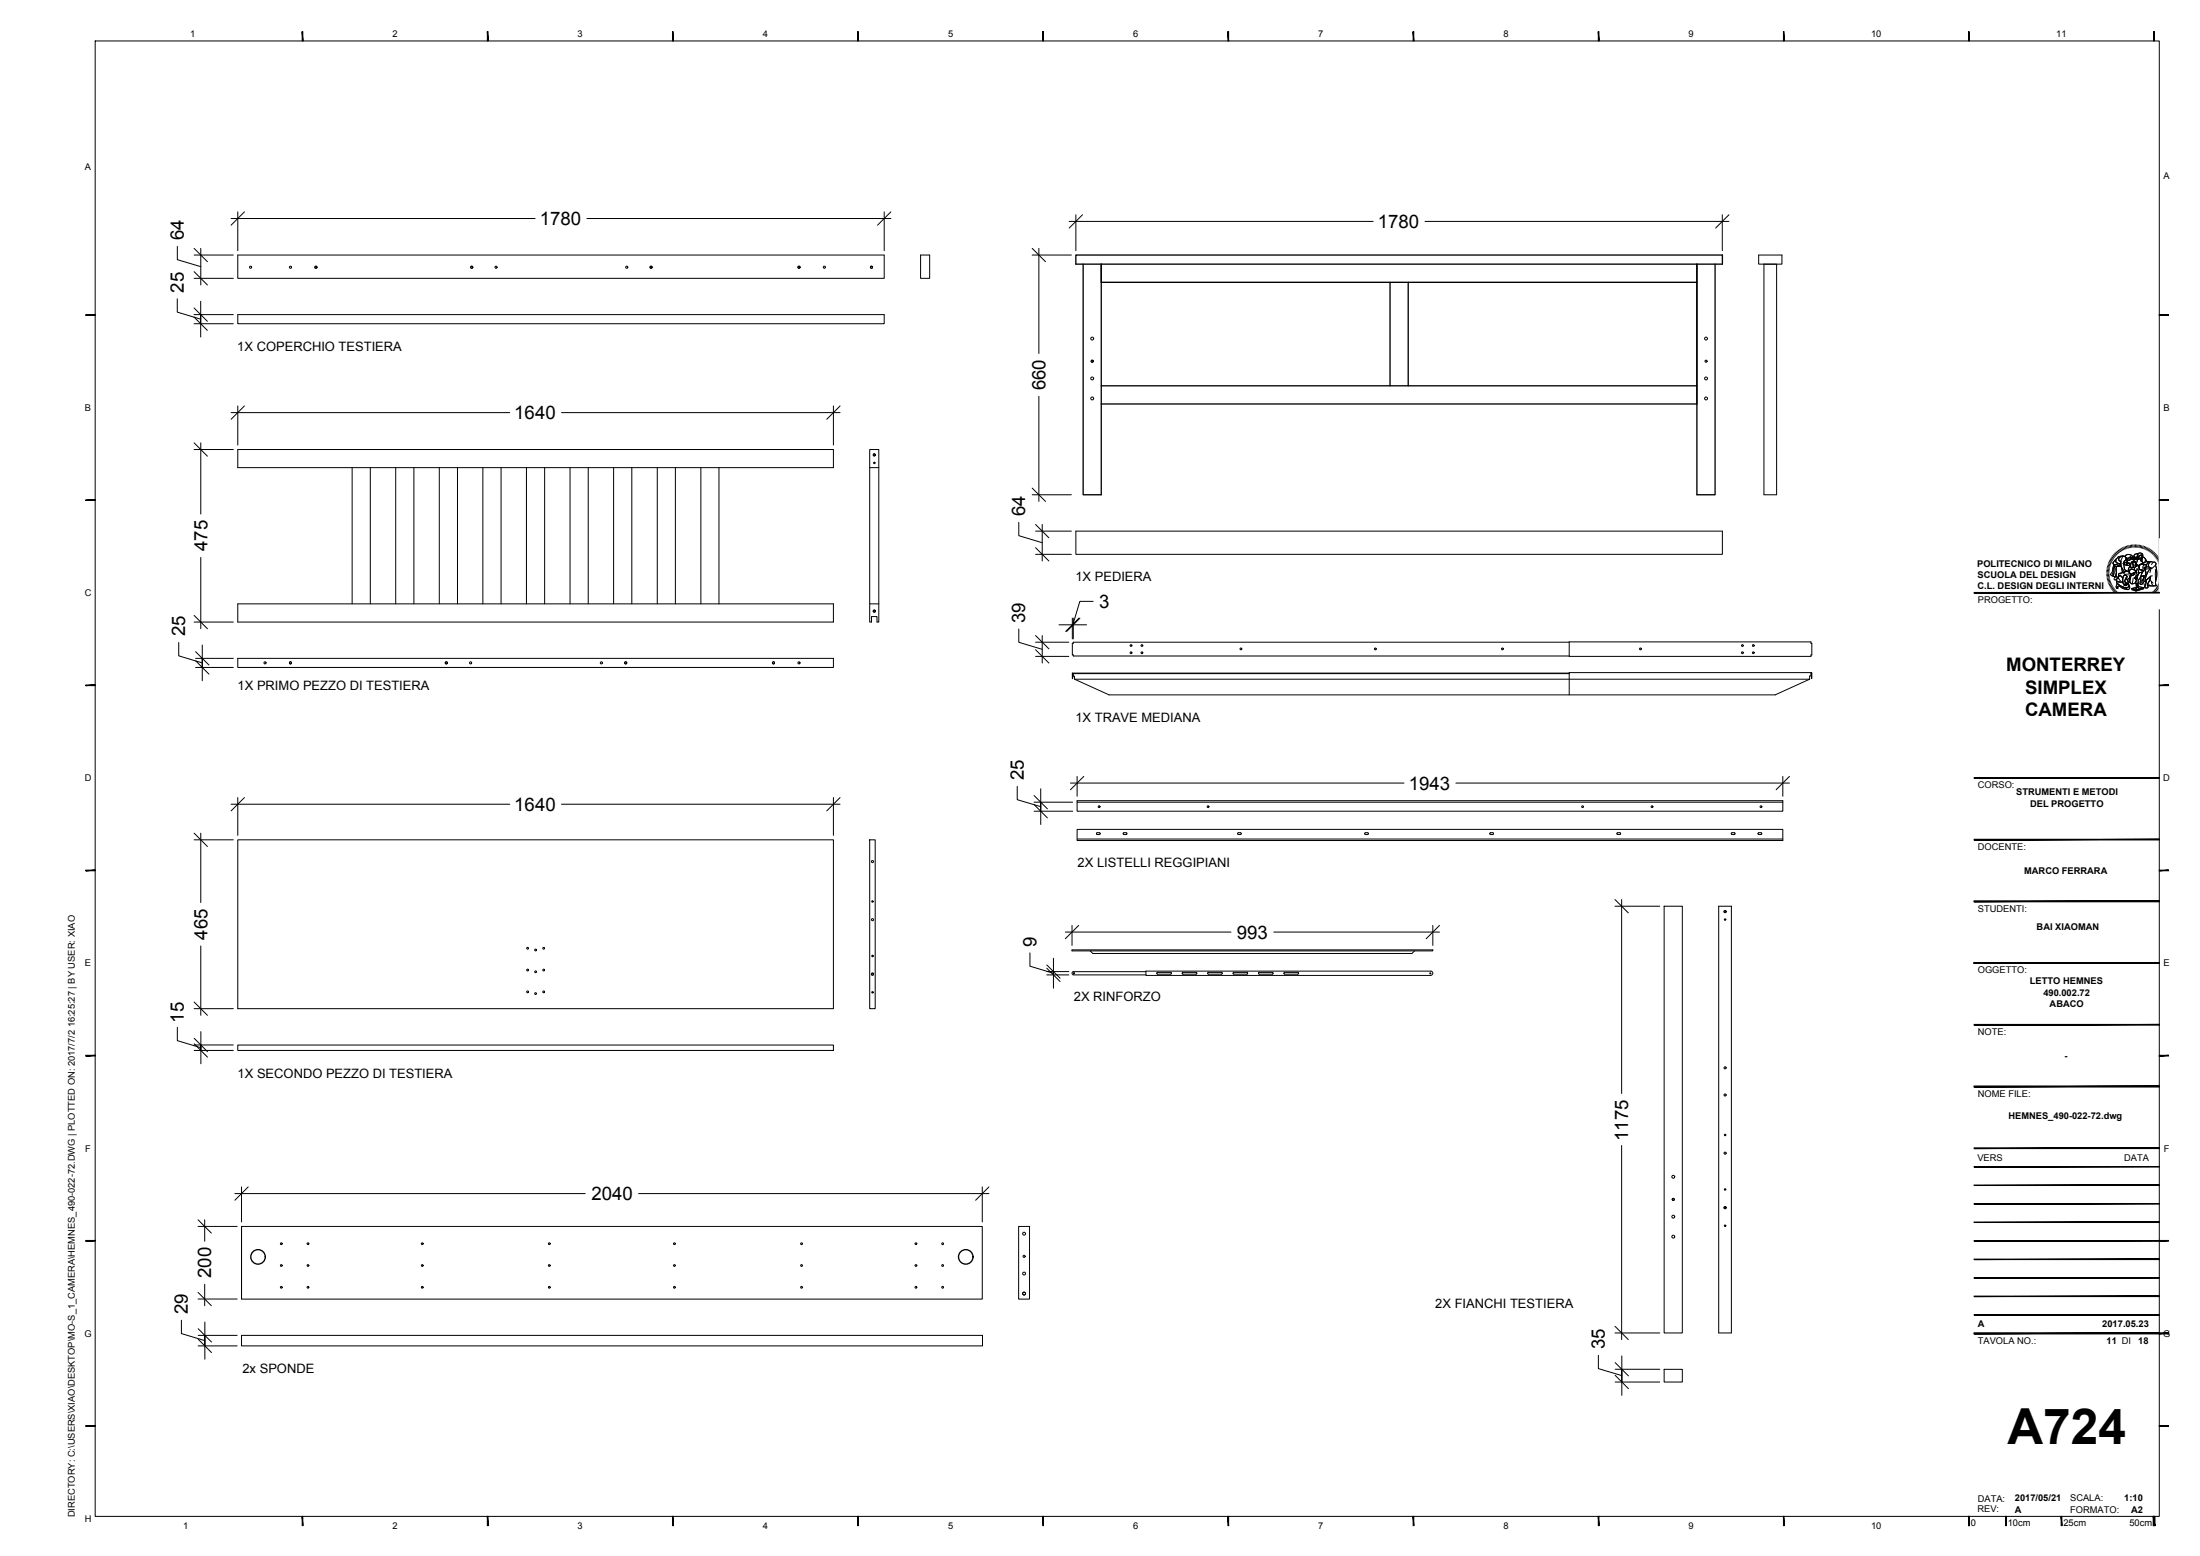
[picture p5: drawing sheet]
<svg xmlns="http://www.w3.org/2000/svg" width="594mm" height="420mm" viewBox="0 0 594 420" stroke-linecap="round" stroke-linejoin="round" font-family="sans-serif">
<!-- layer: A-ELEV-MBE -->
<g fill="none" stroke="#000" stroke-width=".27">
<path d="M64.2 68.9h174.6v6.3h-174.6zM248.6 68.9h2.4v6.3h-2.4zM474.9 68.9h6.3v2.4h-6.3zM476.3 71.3h3.4v62.3h-3.4zM64.2 85h174.6v2.4h-174.6zM64.2 121.4h160.9v4.9h-160.9zM95.1 126.3v36.8M100 126.3v36.8M106.9 126.3v36.8M111.8 126.3v36.8M118.6 126.3v36.8M123.5 126.3v36.8"/>
<path d="M130.4 126.3v36.8M135.3 126.3v36.8M142.2 126.3v36.8M147.1 126.3v36.8M153.9 126.3v36.8M158.8 126.3v36.8M165.7 126.3v36.8M170.6 126.3v36.8M177.5 126.3v36.8M182.4 126.3v36.8M189.3 126.3v36.8M194.1 126.3v36.8"/>
<path d="M234.9 121.4h2.4v46.6h-.5v-1.5h-1.5v1.5h-.4zM234.9 126.3h2.4M290.5 143.4h174.6v6.3h-174.6zM64.2 177.8h160.9v2.4h-160.9zM64.2 163.1h160.9v4.9h-160.9zM234.9 163.1h2.4M423.7 173.4h-133.9v.3h-.2v3.2h.2v.2h133.9M423.7 173.3h65.3v.4h.3v3.2h-.3v.3h-65.3zM289.8 181.9v.7h.4v.8h198.5M290.2 183.4l9.3 4.2h179.8l9.4-4.2M423.7 181.8h-134.1v1.5l.1-1.4h134M489.2 181.6l.1 1.7v-1.7h-65.6v6"/>
<path d="M489.2 181.8h-.2v.7h-.3v.9M290.9 216.2h190.5v.4h-190.5zM290.9 216.6v2.4h190.5v-2.4M64.2 226.8h160.9v45.6h-160.9zM234.9 226.8h1.4v45.6h-1.4zM290.9 224h190.5v3h-190.5zM290.9 226.6h190.5M296.9 224.8h-.6l-.2 .3 .2 .2 .6 .1M296.9 224.8l.2 .2M297.1 225.1h.1M297.1 225.1l-.2 .2M304.1 224.8h-.6l-.2 .3 .2 .2 .6 .1"/>
<path d="M304.1 224.8l.2 .2M304.3 225.1h.1M304.3 225.1l-.2 .2M334.2 225.1h.1M334.2 225.1l.2 .2M334.4 224.8h.6l.2 .2-.2 .3-.6 .1M334.4 224.8l-.2 .2M369.3 224.8h-.6l-.2 .3 .2 .2 .6 .1M369.3 224.8l.2 .2M369.5 225.1h.1M369.5 225.1l-.2 .2M402.4 224.9l.7-.1 .2 .3-.2 .3-.6-.1z"/>
<path d="M436.6 225.1h.1M436.6 225.1l.2 .2 .6 .1M437.4 224.8h-.6l-.2 .2M437.4 224.8l.2 .2M437.6 225.1h.1M437.6 225.1l-.2 .2M467.6 224.9l.7-.1 .2 .3-.2 .3-.6-.1zM474.8 224.9l.7-.1 .2 .3-.2 .3-.6-.1zM289.5 256.5h97.4v.3h-97.4zM294.4 256.8l.7 .7h86.2l.7-.7M449.4 244.7h4.9v115.2h-4.9zM464.1 244.7h3.4v115.2h-3.4z"/>
<path d="M289.8 262.4h19.6M289.8 262.3l-.3 .5 .3 .4h19.6M316.1 262.6l-3.5-.1-.2 .3 .2 .3h3.5M316.1 262.5l.2 .2M316.3 262.8v.1M316.3 262.9l-.2 .2M319.3 262.6l3.7-.1 .2 .4-.2 .2h-3.6zM326.1 262.8v.1M326.1 262.7l.2-.1 3.5-.1 .2 .4-.2 .2h-3.5l-.2-.2M336.9 262.8v.1M336.9 262.7l-.2-.2-3.5 .1-.2 .3 .2 .2h3.5l.2-.2M339.9 262.6l3.7-.1 .2 .4-.2 .2h-3.6z"/>
<path d="M346.8 262.6l3.7-.1 .2 .4-.3 .2h-3.5l-.2-.2zM386.4 263.4a.57 .57 0 0 0 .5-.6 .57 .57 0 0 0-.5-.6h-77v1.2h77M64.2 282.2h160.9v1.4h-160.9zM65.2 331.2h200v19.6h-200zM65.2 331.2v19.6M275.1 331.2h2.9v19.6h-2.9zM65.2 360.6h200.1v2.8h-200.1zM449.4 369.8h4.9v3.4h-4.9z"/>
<circle cx="67.7" cy="72.2" r=".29"/>
<circle cx="78.4" cy="72.2" r=".29"/>
<circle cx="85.3" cy="72.2" r=".29"/>
<circle cx="127.4" cy="72.2" r=".29"/>
<circle cx="133.9" cy="72.2" r=".29"/>
<circle cx="169.2" cy="72.2" r=".29"/>
<circle cx="175.8" cy="72.2" r=".29"/>
<circle cx="215.7" cy="72.2" r=".29"/>
<circle cx="222.6" cy="72.2" r=".29"/>
<circle cx="235.3" cy="72.2" r=".29"/>
<circle cx="294.9" cy="91.4" r=".39"/>
<circle cx="294.9" cy="97.5" r=".29"/>
<circle cx="460.7" cy="91.4" r=".39"/>
<circle cx="460.7" cy="97.5" r=".29"/>
<circle cx="294.9" cy="107.6" r=".39"/>
<circle cx="294.9" cy="102.2" r=".39"/>
<circle cx="460.7" cy="102.2" r=".39"/>
<circle cx="460.7" cy="107.6" r=".39"/>
<circle cx="236.1" cy="122.8" r=".29"/>
<circle cx="236.1" cy="125" r=".2"/>
<circle cx="71.6" cy="179" r=".29"/>
<circle cx="78.4" cy="179" r=".29"/>
<circle cx="120.5" cy="179" r=".29"/>
<circle cx="127.1" cy="179" r=".29"/>
<circle cx="162.4" cy="179" r=".29"/>
<circle cx="168.9" cy="179" r=".29"/>
<circle cx="208.9" cy="179" r=".29"/>
<circle cx="215.7" cy="179" r=".29"/>
<circle cx="236.1" cy="165" r=".29"/>
<circle cx="305.4" cy="174.3" r=".24"/>
<circle cx="305.4" cy="176.3" r=".24"/>
<circle cx="308.4" cy="176.3" r=".24"/>
<circle cx="308.4" cy="174.3" r=".24"/>
<circle cx="335.1" cy="175.2" r=".24"/>
<circle cx="371.4" cy="175.2" r=".24"/>
<circle cx="405.7" cy="175.2" r=".24"/>
<circle cx="443" cy="175.2" r=".24"/>
<circle cx="470.5" cy="176.3" r=".24"/>
<circle cx="470.5" cy="174.3" r=".24"/>
<circle cx="473.5" cy="174.3" r=".24"/>
<circle cx="473.5" cy="176.3" r=".24"/>
<circle cx="296.8" cy="217.8" r=".24"/>
<circle cx="326.2" cy="217.8" r=".24"/>
<circle cx="427.4" cy="217.8" r=".24"/>
<circle cx="446.1" cy="217.8" r=".24"/>
<circle cx="475.5" cy="217.8" r=".24"/>
<circle cx="235.6" cy="232.6" r=".29"/>
<circle cx="142.5" cy="256.1" r=".24"/>
<circle cx="144.6" cy="256.5" r=".24"/>
<circle cx="146.8" cy="256.1" r=".24"/>
<circle cx="235.6" cy="248.3" r=".29"/>
<circle cx="235.6" cy="258.1" r=".2"/>
<circle cx="235.6" cy="243.4" r=".2"/>
<circle cx="465.8" cy="246.2" r=".29"/>
<circle cx="465.8" cy="248.3" r=".2"/>
<circle cx="142.5" cy="267.8" r=".24"/>
<circle cx="142.5" cy="261.9" r=".24"/>
<circle cx="144.6" cy="268.3" r=".24"/>
<circle cx="144.6" cy="262.4" r=".24"/>
<circle cx="146.8" cy="267.8" r=".24"/>
<circle cx="146.8" cy="261.9" r=".24"/>
<circle cx="235.6" cy="263" r=".29"/>
<circle cx="235.6" cy="268" r=".2"/>
<circle cx="290" cy="262.8" r=".14"/>
<circle cx="386.2" cy="262.8" r=".14"/>
<circle cx="465.8" cy="288.3" r=".29"/>
<circle cx="465.8" cy="295.7" r=".29"/>
<circle cx="451.8" cy="317.8" r=".39"/>
<circle cx="465.8" cy="311.4" r=".29"/>
<circle cx="465.8" cy="306.5" r=".2"/>
<circle cx="76" cy="335.8" r=".24"/>
<circle cx="83.2" cy="335.8" r=".24"/>
<circle cx="114" cy="335.8" r=".24"/>
<circle cx="148.3" cy="335.8" r=".24"/>
<circle cx="182.1" cy="335.8" r=".24"/>
<circle cx="216.4" cy="335.8" r=".24"/>
<circle cx="247.3" cy="335.8" r=".24"/>
<circle cx="254.5" cy="335.8" r=".24"/>
<circle cx="276.5" cy="333.1" r=".39"/>
<circle cx="276.5" cy="339.2" r=".29"/>
<circle cx="451.8" cy="333.9" r=".39"/>
<circle cx="451.8" cy="328.5" r=".39"/>
<circle cx="451.8" cy="323.9" r=".29"/>
<circle cx="465.8" cy="326.1" r=".29"/>
<circle cx="465.8" cy="321.2" r=".2"/>
<circle cx="465.8" cy="331" r=".2"/>
<circle cx="76" cy="347.6" r=".24"/>
<circle cx="76" cy="341.7" r=".24"/>
<circle cx="83.2" cy="347.6" r=".24"/>
<circle cx="83.2" cy="341.7" r=".24"/>
<circle cx="114" cy="341.7" r=".24"/>
<circle cx="114" cy="347.6" r=".24"/>
<circle cx="148.3" cy="341.7" r=".24"/>
<circle cx="148.3" cy="347.6" r=".24"/>
<circle cx="182.1" cy="341.7" r=".24"/>
<circle cx="182.1" cy="347.6" r=".24"/>
<circle cx="216.4" cy="341.7" r=".24"/>
<circle cx="216.4" cy="347.6" r=".24"/>
<circle cx="247.3" cy="341.7" r=".24"/>
<circle cx="247.3" cy="347.6" r=".24"/>
<circle cx="254.5" cy="341.7" r=".24"/>
<circle cx="254.5" cy="347.6" r=".24"/>
<circle cx="276.5" cy="349.3" r=".39"/>
<circle cx="276.5" cy="343.9" r=".39"/>
</g>
<!-- layer: A-SECT-MCUT -->
<path d="M290.5 68.9h174.6v2.4h-174.6zM292.5 71.3v62.3h4.9v-62.3M297.4 76.2h160.8M375.4 76.2v28M380.3 76.2v28M458.2 71.3v62.3h4.9v-62.3M297.4 109.1h160.8M297.4 104.2h160.8" fill="none" stroke="#000" stroke-width=".36"/>
<!-- layer: A-DETL-MCUT -->
<g fill="none" stroke="#000" stroke-width=".36">
<circle cx="69.7" cy="339.4" r="1.96"/>
<circle cx="260.8" cy="339.4" r="1.96"/>
</g>
<!-- layer: G-ANNO-TTLB -->
<g fill="#000" stroke="#000" stroke-width=".27">
<path d="M81.6 8.6l.2 2.5v-2.5zM81.6 8.6l.2 2.5h-.2z"/>
<path d="M131.6 8.6l.2 2.5v-2.5zM131.6 8.6l.2 2.5h-.2z"/>
<path d="M181.6 8.6l.2 2.5v-2.5zM181.6 8.6l.2 2.5h-.2z"/>
<path d="M231.6 8.6l.2 2.5v-2.5zM231.6 8.6l.2 2.5h-.2z"/>
<path d="M281.6 8.6l.2 2.5v-2.5zM281.6 8.6l.2 2.5h-.2z"/>
<path d="M331.6 8.6l.2 2.5v-2.5zM331.6 8.6l.2 2.5h-.2z"/>
<path d="M381.6 8.6l.2 2.5v-2.5zM381.6 8.6l.2 2.5h-.2z"/>
<path d="M431.6 8.6l.2 2.5v-2.5zM431.6 8.6l.2 2.5h-.2z"/>
<path d="M481.6 8.6l.2 2.5v-2.5zM481.6 8.6l.2 2.5h-.2z"/>
<path d="M531.6 8.6l.2 2.5v-2.5zM531.6 8.6l.2 2.5h-.2z"/>
<path d="M581.6 8.6l.2 2.5v-2.5zM581.6 8.6l.2 2.5h-.2z"/>
<path d="M23.2 85.1h2.5v-.1zM23.2 85h2.5l-2.5 .1z"/>
<path d="M583.1 85.1h2.5v-.1zM583.1 85h2.5l-2.5 .1z"/>
<path d="M23.2 135.1h2.5v-.1zM23.2 135h2.5l-2.5 .1z"/>
<path d="M583.1 135.1h2.5v-.1zM583.1 135h2.5l-2.5 .1z"/>
<path d="M533.1 160.1h50v-.1zM533.1 160h50l-50 .1z"/>
<path d="M23.2 185.1h2.5v-.1zM23.2 185h2.5l-2.5 .1z"/>
<path d="M583.1 185.1h2.5v-.1zM583.1 185h2.5l-2.5 .1z"/>
<path d="M533.1 210.1h50v-.1zM533.1 210h50l-50 .1z"/>
<path d="M23.2 235.1h2.5v-.1zM23.2 235h2.5l-2.5 .1z"/>
<path d="M533.1 226.8h50v-.2zM533.1 226.6h50l-50 .2z"/>
<path d="M583.1 235.1h2.5v-.1zM583.1 235h2.5l-2.5 .1z"/>
<path d="M533.1 243.3v.2l50-.2zM533.1 243.5l50-.2v.2z"/>
<path d="M533.1 260v.2l50-.2zM533.1 260.2l50-.2v.2z"/>
<path d="M533.1 260v.2l50-.2zM533.1 260.2l50-.2v.2z"/>
<path d="M533.1 260v.2l50-.2zM533.1 260.2l50-.2v.2z"/>
<path d="M533.1 260v.2l50-.2zM533.1 260.2l50-.2v.2z"/>
<path d="M533.1 243.5h50v-.2zM533.1 243.3h50l-50 .2z"/>
<path d="M533.1 276.6v.2l50-.2zM533.1 276.8l50-.2v.2z"/>
<path d="M23.2 285.2h2.5v-.2zM23.2 285h2.5l-2.5 .2z"/>
<path d="M533.1 293.3v.2l50-.2zM533.1 293.5l50-.2v.2z"/>
<path d="M533.1 293.3v.2l50-.2zM533.1 293.5l50-.2v.2z"/>
<path d="M583.1 285.2h2.5v-.2zM583.1 285h2.5l-2.5 .2z"/>
<path d="M533.1 320h50zM533.1 320.1l50-.1z"/>
<path d="M533.1 315h50zM533.1 315.1l50-.1z"/>
<path d="M533.1 310v.1l50-.1zM533.1 310.1l50-.1v.1z"/>
<path d="M23.2 335.1h2.5v-.1zM23.2 335h2.5l-2.5 .1z"/>
<path d="M533.1 340h50zM533.1 340.1l50-.1z"/>
<path d="M533.1 335h50zM533.1 335.1l50-.1z"/>
<path d="M533.1 330h50zM533.1 330.1l50-.1z"/>
<path d="M533.1 325h50zM533.1 325.1l50-.1z"/>
<path d="M583.1 335.1h2.5v-.1zM583.1 335h2.5l-2.5 .1z"/>
<path d="M533.1 360v.1l50-.1zM533.1 360.1l50-.1v.1z"/>
<path d="M533.1 360v.1l50-.1zM533.1 360.1l50-.1v.1z"/>
<path d="M533.1 355h50zM533.1 355.1l50-.1z"/>
<path d="M533.1 350h50zM533.1 350.1l50-.1z"/>
<path d="M533.1 345h50zM533.1 345.1l50-.1z"/>
<path d="M583.1 360.1h2.5v-.1zM583.1 360h2.5l-2.5 .1z"/>
<path d="M583.1 360.1h2.5v-.1zM583.1 360h2.5l-2.5 .1z"/>
<path d="M23.2 385.1h2.5v-.1zM23.2 385h2.5l-2.5 .1z"/>
<path d="M583.1 385.1h2.5v-.1zM583.1 385h2.5l-2.5 .1z"/>
<path d="M81.6 409.5l.2 2.5v-2.5zM81.6 409.5l.2 2.5h-.2z"/>
<path d="M131.6 409.5l.2 2.5v-2.5zM131.6 409.5l.2 2.5h-.2z"/>
<path d="M181.6 409.5l.2 2.5v-2.5zM181.6 409.5l.2 2.5h-.2z"/>
<path d="M231.6 409.5l.2 2.5v-2.5zM231.6 409.5l.2 2.5h-.2z"/>
<path d="M281.6 409.5l.2 2.5v-2.5zM281.6 409.5l.2 2.5h-.2z"/>
<path d="M331.6 409.5l.2 2.5v-2.5zM331.6 409.5l.2 2.5h-.2z"/>
<path d="M381.6 409.5l.2 2.5v-2.5zM381.6 409.5l.2 2.5h-.2z"/>
<path d="M431.6 409.5l.2 2.5v-2.5zM431.6 409.5l.2 2.5h-.2z"/>
<path d="M481.6 409.5l.2 2.5v-2.5zM481.6 409.5l.2 2.5h-.2z"/>
<path d="M531.6 409.5v2.5h.2zM531.6 409.5h.2v2.5z"/>
<path d="M531.6 409.5l.2 2.5v-2.5zM531.6 409.5l.2 2.5h-.2z"/>
<path d="M541.6 409.5l.2 2.5v-2.5zM541.6 409.5l.2 2.5h-.2z"/>
<path d="M556.6 409.5l.2 2.5v-2.5zM556.6 409.5l.2 2.5h-.2z"/>
<path d="M581.6 409.5l.2 2.5v-2.5zM581.6 409.5l.2 2.5h-.2z"/>
<path d="M581.4 409.5l.5 2.5v-2.5zM581.4 409.5l.5 2.5h-.5z"/>
</g>
<path d="M25.7 11.1h557.4v398.4h-557.4z" fill="none" stroke="#000" stroke-width=".27"/>
<!-- layer: A-ANNO-DIMS -->
<g fill="none" stroke="#000" stroke-width=".27">
<path d="M62.4 59h82.1M64.2 57.2v10.5M158.5 59h82.1M238.8 57.2v10.5M288.7 59.8h82.1M290.5 58v9.7M384.8 59.8h82.1M465.1 58v9.7M47.9 66.5v3.6l6.3 1.9M52.4 68.9h10.6M52.4 75.2h10.6M54.2 67.1v9.9"/>
<path d="M278.7 68.9h10.6M280.5 67.1v28.4M47.9 80.7v3.6l6.3 1.9M52.4 85h10.6M52.4 87.4h10.6M54.2 85v2.4v-2.4M54.2 81.4v3.6M54.2 87.4v3.6M54.2 119.6v19.2M62.4 111.4h75.2M64.2 109.6v10.6M151.6 111.4h75.3"/>
<path d="M225.1 109.6v10.6M280.5 107v28.4M52.4 121.4h10.6M278.7 133.6h10.6M54.2 150.5v19.3M275.1 141v3.6l6.3 2M279.6 143.4h9.7M279.6 149.7h9.7M281.4 141.6v9.9M48.3 173.5v3.6l6.3 1.9M52.4 168h10.6M52.8 177.8h10.2"/>
<path d="M54.6 177.8v2.4v-2.4M54.6 174.2v3.6M275.1 169.8v3.6l6.3 1.9M279.6 173.4h9M279.6 177.2h9M281.4 171.6v7.4M286 168.7h3.6M289.6 166.9v5.6M289.8 168.7h-.2h.2M289.8 166.9v5.6M289.8 168.7h3.6M295.2 162.4h-3.6l-1.9 6.3"/>
<path d="M52.8 180.2h10.2M54.6 180.2v3.6M62.4 217.2h75.2M64.2 215.4v10.2M151.6 217.2h75.3M225.1 215.4v10.2M274.7 212.3v3.6l6.3 1.9M279.2 216.6h10.5M279.2 219h10.5M281 216.6v2.4v-2.4M281 213v3.6M281 219v3.6"/>
<path d="M289.1 211.4h90M290.9 209.6v5.4M393.1 211.4h90.1M481.4 209.6v5.4M52.4 226.8h10.6M54.2 225v18.7M54.2 255.4v18.8M278.1 257.3v3.6l6.4 1.9M284.5 258.8v3.6M287.7 251.7h44.7M289.5 249.9v5.4M344 251.7h44.7"/>
<path d="M386.9 249.9v5.4M436.1 244.7h12.1M437.9 242.9v52.4M47.9 277.4v3.6l6.3 1.9M52.4 272.4h10.6M54.2 278.6v3.6M282.7 262.4h5.9M282.7 263.2h5.9M284.5 262.4v.8v-.8M284.5 263.2v3.6M52.4 282.2h10.6M52.4 283.6h10.6"/>
<path d="M54.2 282.2v1.4v-1.4M54.2 283.6v3.6M437.9 309.3v52.4M53.5 331.2h10.5M55.3 329.4v5.8M63.4 322.3h94.6M65.2 320.5v9.5M172.5 322.3h94.5M265.2 320.5v9.5M49 356.5v3.6l6.3 1.9M53.5 350.8h10.5M55.3 346.8v5.8"/>
<path d="M55.3 357v3.6M436.1 359.9h12.1M53.5 360.6h10.5M53.5 363.4h10.5M55.3 360.6v2.8v-2.8M55.3 363.4v3.6M431.6 366v3.6l6.3 1.8M436.1 369.7h12.1M436.1 373.2h12.1M437.9 369.7v3.5v-3.5M437.9 366.1v3.6M437.9 373.2v3.6"/>
</g>
<!-- layer: 0 -->
<g fill="none" stroke="#000" stroke-width=".27">
<path d="M66 57.2l-3.6 3.6M240.6 57.2l-3.6 3.6M292.3 58l-3.6 3.6M466.9 58l-3.6 3.6M52.4 67.1l3.6 3.6M52.4 73.4l3.6 3.6M278.7 67.1l3.6 3.6M52.4 83.2l3.6 3.6M52.4 85.6l3.6 3.6M52.4 119.6l3.6 3.6M66 109.6l-3.6 3.6M226.9 109.6l-3.6 3.6"/>
<path d="M278.7 131.8l3.6 3.6M279.6 141.6l3.6 3.6M279.6 147.9l3.6 3.6M52.4 166.2l3.6 3.6M52.8 176l3.6 3.6M52.8 178.4l3.6 3.6M279.6 171.6l3.6 3.6M279.6 175.4l3.6 3.6M291.4 166.9l-3.6 3.6M291.6 166.9l-3.6 3.6M66 215.4l-3.6 3.6M226.9 215.4l-3.6 3.6"/>
<path d="M279.2 214.8l3.6 3.6M279.2 217.2l3.6 3.6M292.7 209.6l-3.6 3.6M483.2 209.6l-3.6 3.6M52.4 225l3.6 3.6M291.3 249.9l-3.6 3.6M388.7 249.9l-3.6 3.6M436.1 242.9l3.6 3.6M52.4 270.6l3.6 3.6M282.7 260.6l3.6 3.6M282.7 261.4l3.6 3.6M52.4 280.4l3.6 3.6"/>
<path d="M52.4 281.8l3.6 3.6M53.5 329.4l3.6 3.6M67 320.5l-3.6 3.6M267 320.5l-3.6 3.6M53.5 349l3.6 3.6M53.5 358.8l3.6 3.6M436.1 358.1l3.6 3.6M53.5 361.6l3.6 3.6M436.1 367.9l3.6 3.6M436.1 371.4l3.6 3.6"/>
</g>
<!-- layer: A-ANNO-DIMS -->
<g fill="#fff" stroke="#fff" stroke-width=".27">
<path d="M145.9 56.8v4.4l11.1-4.4zM145.9 61.2l11.1-4.4v4.4z"/>
<path d="M45.7 59.2v5.9h4.4zM45.7 59.2h4.4v5.9z"/>
<path d="M45.7 73.3v5.9h4.4zM45.7 73.3h4.4v5.9z"/>
<path d="M139.1 109.2v4.4l11.1-4.4zM139.1 113.6l11.1-4.4v4.4z"/>
<path d="M52 140.2v8.9h4.4zM52 140.2h4.4v8.9z"/>
<path d="M46.1 166.1v6h4.4zM46.1 166.1h4.4v6z"/>
<path d="M139.1 215v4.4l11.1-4.4zM139.1 219.4l11.1-4.4v4.4z"/>
<path d="M52 245.1v8.9h4.4zM52 245.1h4.4v8.9z"/>
<path d="M45.7 270.4v5.6h4.4zM45.7 270.4h4.4v5.6z"/>
<path d="M159.5 320.1v4.4l11.5-4.4zM159.5 324.5l11.5-4.4v4.4z"/>
<path d="M53.1 336.6v8.7h4.4zM53.1 336.6h4.4v8.7z"/>
<path d="M46.8 349.1v6h4.4zM46.8 349.1h4.4v6z"/>
<path d="M372.2 57.6v4.4l11.2-4.4zM372.2 62l11.2-4.4v4.4z"/>
<path d="M278.3 96.9v8.7h4.4zM278.3 96.9h4.4v8.7z"/>
<path d="M435.7 296.7v11.2h4.4zM435.7 296.7h4.4v11.2z"/>
<path d="M429.4 358.6v5.9h4.4zM429.4 358.6h4.4v5.9z"/>
<path d="M272.9 133.7v5.9h4.4zM272.9 133.7h4.4v5.9z"/>
<path d="M272.5 204.9v6h4.4zM272.5 204.9h4.4v6z"/>
<path d="M333.8 249.5v4.4l8.7-4.4zM333.8 253.9l8.7-4.4v4.4z"/>
<path d="M275.9 252.8v3.1h4.4zM275.9 252.8h4.4v3.1z"/>
<path d="M296.6 160.2v4.4l3.1-4.4zM299.7 160.2v4.4h-3.1z"/>
<path d="M380.6 209.2v4.4l11.1-4.4zM380.6 213.6l11.1-4.4v4.4z"/>
<path d="M272.9 162.5v5.9h4.4zM272.9 162.5h4.4v5.9z"/>
</g>
<!-- layer: G-ANNO-LOGO -->
<g fill="none" stroke="#000" stroke-width=".27">
<path d="M568.9 154.4h.6M568.9 154.7h.6M568.9 154l.7 .1M568.9 153.7h.7M569 153.3l.7 .1M569.1 153l.6 .1M569.2 152.6l.6 .2M569.3 152.3l.6 .2M569.4 151.9l.6 .3M569.5 155.1h-.6M569.5 151.6l.7 .3M569.6 155.4h-.7"/>
<path d="M569.6 155.7l-.7 .1M569.6 156l-.6 .2M569.7 151.3l.6 .3M569.7 156.4l-.6 .1M569.8 156.7l-.7 .1M569.9 151l.5 .3M569.9 157l-.7 .2M570 157.3l-.6 .2M570 150.7l.6 .3M570.1 157.6l-.6 .3M570.2 150.4l.6 .4M570.3 157.9l-.6 .3"/>
<path d="M570.4 158.2l-.6 .3M570.4 150.1l.6 .4M570.6 158.4l-.6 .4M570.7 149.8l.5 .5M570.8 152.4h.8a.67 .67 0 0 0 1.1-.1l.1 .6h-.4a1.55 1.55 0 0 1-1.7-.4zM570.8 152.4v.4M570.8 158.7l-.6 .4M570.9 149.5l.5 .5M570.9 152.9l-.2 .4-.1 1.4-.4 .7 .4 .2M571 159l-.6 .4M571 151.4l.4-.3a.84 .84 0 0 0 .9 1.1l.3 .1a.64 .64 0 0 1-1 .1l-.6 .1-.4-.3zM571.1 149.3l.5 .5"/>
<path d="M571.1 159.2l-.5 .5M571.2 152.9l.4 .1-.2 .6v2.1a.49 .49 0 0 1-.8-.3l.3-1.8zM571.2 152.9l-.1 .1a1.59 1.59 0 0 0-.2 1.6l-.3 1 .7 .2M571.4 151.1h-.1a.94 .94 0 0 0-.5 1.3h.8a.67 .67 0 0 0 1.1-.1M571.4 159.5l-.5 .4M571.4 156.5a.75 .75 0 0 0 .9 .7l.9-.2M571.4 149l.5 .5M571.4 150.9l.4-.2a1.83 1.83 0 0 1 1.6-.5 .87 .87 0 0 0-.9 .2 .87 .87 0 0 0-.2 1l.4 .1v.8l-1-.3a.73 .73 0 0 1-.3-1.1zM571.5 156.9l.2 .6-.3 1 .2 .4 .3-.1a.4 .4 0 0 1 .1-.5 .4 .4 0 0 1 .5 .1 2.4 2.4 0 0 0 2.5 .6l.1-.4-.2-.5M571.6 156.8a1.57 1.57 0 0 0 1.6 .2l.4 1 .2-.2 .3 .4-.2-.6 .4 .4-.2-.4h.3l-.7-.6 .3-.7 .4 .2 .3 1a.87 .87 0 0 1-.2 1.2 .87 .87 0 0 1-1.2-.2l-.5-.2a1.57 1.57 0 0 1-1.3-1.4zM571.6 153h.5a.93 .93 0 0 1 1.1 .7l.1 .9-.7 .2a.41 .41 0 0 0-.5 .2 .41 .41 0 0 0 .2 .5l-.3 .3a.46 .46 0 0 1-.6-.1 .46 .46 0 0 1 0-.6v-1.5zM571.6 159.7l-.5 .5"/>
<path d="M571.6 153l-.2 .5 .1 2.2M571.7 148.8l.4 .5M571.7 157.5l.9 .7 1.2 .5a.79 .79 0 0 0 1.1-.6 .65 .65 0 0 1 .1 1 .65 .65 0 0 1-1 0l-1.5-.7a.4 .4 0 0 0-.5-.1 .4 .4 0 0 0-.1 .5l-.2 .1-.3-.4zM571.7 157.5l.9 .7 1.7 .8M571.8 159.9l-.4 .5M571.9 156a.5 .5 0 0 0-.8-.2 .5 .5 0 0 0 .1 .8 .74 .74 0 0 1 .7-.4 .74 .74 0 0 1 .6 .6h.1M572 148.6l.4 .5M572.1 155l1.2-.4 .3 .1 .2-.4 .3-.1a.88 .88 0 0 1 1 .6 .98 .98 0 0 1 .1 1.2 .98 .98 0 0 1-1.2 .3l.2-.3a.28 .28 0 0 0 .2-.3 .28 .28 0 0 0-.2-.3 .48 .48 0 0 0-.6-.1 .48 .48 0 0 0-.3 .5l-.1 .2-.7-.6-.2 .1zM572.1 155.6l.4-.2a1.16 1.16 0 0 1 .6 1.7l-.8 .1a.75 .75 0 0 1-.9-.7l.7-.3-.2-.2zM572.3 148.4l.4 .5M572.4 150.5l.5-.2a.77 .77 0 0 1 1.2 .2 .77 .77 0 0 1-.5 1.1 2.38 2.38 0 0 0 .4 2.4l.3 .2-.5 .1-.1 .4a.35 .35 0 0 1-.4-.2 .35 .35 0 0 1 0-.4l-.5-1.2-.1-1.4h-.1a.56 .56 0 0 1-.5-.4 .56 .56 0 0 1 .3-.6zM572.5 155.3l.7 .7"/>
<path d="M572.5 155.4a.57 .57 0 0 0-.4 .8M572.6 148.2l.3 .6M572.6 152.3l-.8-.2a.88 .88 0 0 1-.5-.9 .88 .88 0 0 1 .6-.8l.8-.2a.91 .91 0 0 1 1 .1 .91 .91 0 0 1 .3 .9l-.4 .3a2.34 2.34 0 0 0 .4 2.5l.3 .2-.5 .1M572.8 152.9h-1.9a.48 .48 0 0 0-.4 .7l-.1 .8-.5 .7 .3 .3M572.9 153.3l.2 1.3M572.9 148l.3 .6M573.1 150.5l-.1 .2a2.81 2.81 0 0 0-.1 2.6l.4 .9a.32 .32 0 0 0 0 .4 .32 .32 0 0 0 .4 .1l.1-.4M573.2 147.9l.3 .6M573.3 154.6l-.7 .2a.4 .4 0 0 0-.5 .2 .4 .4 0 0 0 .2 .5M573.4 150.2a.86 .86 0 0 0-1 .2 .86 .86 0 0 0-.1 1l.4 .1M573.5 155.4l.3-.2a.49 .49 0 0 1 .5 .2 .49 .49 0 0 1 0 .5l-.2 .1-.4 1 .8 .7-.4-.1 .2 .4-.4-.4 .1 .6-.2-.4-.2 .2v-.3l-.3-.4-.1-1zM573.5 147.7l.3 .6"/>
<path d="M573.6 151.5l1-.4-.1 .6-1.2 .5zM573.6 155.3l.2-.1a.46 .46 0 0 1 .5 .2 .46 .46 0 0 1 0 .5l-.6 1.1 .8 .7-.4-.1 .2 .4-.4-.4 .2 .6-.3-.4-.2 .2v-.3l-.4-.5a2.1 2.1 0 0 1 .4-1.9zM573.6 152.1l.8-.3 .3 .2a.32 .32 0 0 0-.4 .2 .32 .32 0 0 0 .2 .4l-.6-.1zM573.7 152.1l.2 .4 .6 .1M573.8 150.3l.1-.2a1.17 1.17 0 0 1 1.9 .4 .83 .83 0 0 0-1.1 .3l-.6-.2M573.9 147.6l.2 .6M573.9 150l.6-.3 1 .2a.29 .29 0 0 1 .3 .4 .29 .29 0 0 1-.5 .1h-.1a.77 .77 0 0 1-.8 .3 .77 .77 0 0 1-.6-.6zM574.1 150.6a.73 .73 0 0 0 1.2-.3l.2 .2a.6 .6 0 0 1-.7 .8l-.2-.2-.6 .1zM574.2 147.5l.2 .6M574.3 154.2a1.11 1.11 0 0 1 1 .7 1.11 1.11 0 0 1-.3 1.2M574.4 152.1h.9l-.3 .1v.4l-.3 .1-.4-.2zM574.4 156.5l.3 1a.79 .79 0 0 1 .1 .9 .79 .79 0 0 1-.9 .3"/>
<path d="M574.4 151.8l.3 .2M574.5 151.5v.2l-1.1 .5M574.5 155l-.7 .2M574.5 147.4l.2 .6M574.6 151.1l-.4 .6M574.7 154.7l.7 .4M574.8 152.1a.32 .32 0 0 0-.5 .1 .32 .32 0 0 0 .2 .4l.4 .1 .1-.5 .3-.1-.7 .1M574.8 155.2a.71 .71 0 0 1 .2 .9 .71 .71 0 0 1-1 .2M574.9 154.4a.91 .91 0 0 1 1-.7 .91 .91 0 0 1 .8 .9h-.3l-1.1 .4 .3 .3a.75 .75 0 0 0 .9-.7l.3-.1-.2-.5-.6-.3h-.6l-.5 .7-.2-.1 .2-1.1 .3-.2 .2 .2h1.1l.5-.4v-.3l.6 .2 .1 1-.2 .5 .1 .5-.3 .6a.59 .59 0 0 0-.6 .7h-.4l.4 .3 .2-.1-.1 .4 .3-.2-.3 1.1h-.3a.78 .78 0 0 1-1.2-.1l-.4-.4 .3-.6 .2-1.1M574.9 147.3l.1 .6M574.9 157l.8 .7M574.9 154.1l.6-.4 1 .2 .3 .6-.8 .2a.57 .57 0 0 1-.6 .4 .57 .57 0 0 1-.5-.6z"/>
<path d="M575.1 151.1v.1M575.2 150.7l.2 .1M575.2 153a1.22 1.22 0 0 0-.5 1.3M575.2 156.4v.9M575.2 147.2l.1 .7M575.3 150.7l-.1 .1M575.3 155l1.2-.3-.2 .4-.5 .3zM575.3 155.8l-.3 1-.4 .4M575.5 150.9l.9-.2a.34 .34 0 0 1-.1 .5 .34 .34 0 0 1-.5-.3zM575.5 151.8l.2-.1a.93 .93 0 0 1 1 .1 .93 .93 0 0 1 .3 .9l-.1 .3-.3-.3a.68 .68 0 0 0 .1-.7 .68 .68 0 0 0-.7-.3l-.2 .3 .2 .4a.44 .44 0 0 1-.1 .8 .44 .44 0 0 1-.6-.5zM575.6 147.1l.1 .7M575.6 150.6l-.2 .5-.4 .2-.4-.2-.6 .2"/>
<path d="M575.7 158.9l2-.5 1.2 .3-2.1 .6zM575.7 158.9l1.1 .4v.3l-1.1-.4zM575.9 151.7a.76 .76 0 0 1 .9 .6 .76 .76 0 0 1-.6 .9h-.2zM575.9 147.1l.1 .7M576 150.7a.39 .39 0 0 1 .5-.3 .39 .39 0 0 1 .2 .6h-.1M576 156.1l-.3 1.6 1-.2M576 155.2h.1M576.1 150.4l.3-.1a.39 .39 0 0 1 .4 .3 .39 .39 0 0 1-.1 .4l-.3-.3v.1l-.4-.1zM576.1 154.8l.1 .1M576.1 155.1h.1M576.2 154.9h-.1M576.2 151.9h.1"/>
<path d="M576.3 151.9l-.2 .1M576.3 147.1v.7M576.4 150.8l-.4-.1-.5 .2h.3a.34 .34 0 0 0 .5 .3 .34 .34 0 0 0 .2-.5l-.1 .2M576.4 155.9l.3 .1a.59 .59 0 0 1 .6-.7l-.4 1.3v-.4l-.2 .1zM576.4 153.2v.7M576.5 154.7a.61 .61 0 0 1-.4 .5 .61 .61 0 0 1-.6-.1M576.5 151.7l.2 .3-.1 .1M576.6 151.9a.42 .42 0 0 0-.6-.2 .42 .42 0 0 0 0 .6 .49 .49 0 0 1 .1 .7 .49 .49 0 0 1-.8 .1l-.1-.2 .2-.3a.91 .91 0 0 1 .7-1.1l.4 .1 .4 .7a.3 .3 0 0 1 .2 .4 .3 .3 0 0 1-.5 .1v-.2M576.7 147.1l-.1 .7M576.7 152.2l-.2 .1M576.7 152l.1 .5h-.8M576.7 152.9l-.3 .3h-.4"/>
<path d="M576.8 159.3l2.1-.6-.1 .3-2 .6zM576.8 159.3v.3M576.8 150.9l.2-.1 .1 .6-.2 .7M576.9 155.4h.1M576.9 156.1l-.1 .5 .2-.2M576.9 150.5l.2 .4M577 152.5l-.2-.4 .3-.7-.1-.6-.2 .1v-.3a.56 .56 0 0 1-.5-.7 .56 .56 0 0 1 .7-.4l.4 .1a1.39 1.39 0 0 0-.2 1.5l.2-.1 .1-.4a.39 .39 0 0 0 .3 .4 .39 .39 0 0 0 .4-.2l-.1 .6 .2-.1 .4 .7-1.1 .7M577 147.1v.7M577.1 155.8l-.2 .3v-.3M577.1 153.5l-.2 1.3M577.1 152.7l.4 .2M577.1 157.6l.2-.1 .2 1-.3-.5-.4 .6z"/>
<path d="M577.2 154.7l-.4 .3v.5M577.3 155.3l-.4 .1-.2 .6h-.4l.4 .3 .2-.1M577.3 153.6l-.4 .8M577.4 149.6a.71 .71 0 0 1 .8-.2 .71 .71 0 0 1 .4 .8l-.2 1-.2 .3v-.7l.2-.5a.5 .5 0 0 0-.5-.4 .5 .5 0 0 0-.4 .6l-.1 .5h-.2a1.3 1.3 0 0 1 .2-1.4zM577.4 149.6a.71 .71 0 0 1 .8-.2 .71 .71 0 0 1 .4 .7l-.2 1.1-.2 .3v-.7l.2-.5a.52 .52 0 0 0-.6-.4 .52 .52 0 0 0-.3 .7l-.1 .4-.2 .1-.1-.9zM577.4 149.6a.83 .83 0 0 0-1.2 .7M577.4 147.1l-.1 .7M577.5 150.6a.38 .38 0 0 0 .3 .3 .38 .38 0 0 0 .4-.1M577.6 152.7a1.51 1.51 0 0 1 2.1 0 1.23 1.23 0 0 1-1.5 1.3l-.1-.1a.99 .99 0 0 1-.5-1.2zM577.6 150.3l.3 .1M577.6 150h.3a.32 .32 0 0 1 .4-.1 .32 .32 0 0 1 .1 .4l-.2 .5a.45 .45 0 0 1-.7-.1 .45 .45 0 0 1 .1-.7zM577.6 154.6h.9l-.7 1.5a1.13 1.13 0 0 0-.4 1.3l-.3 .2-.2 .5-.2-.9z"/>
<path d="M577.6 154.7l-.9 2.6 .2 .8 .4-.6 .2 1.3-.3-.8-.4 1 .1-.9M577.7 153.7l-.2 .5 .1 .5 1-.2 .4-.6M577.7 147.2l-.1 .7M577.7 150.8h.1M577.7 150.4h.1M577.8 150.7h.1M578.1 147.2l-.2 .7M578.1 150.5l.2 .1M578.2 155.6l.7-.1-.1 .8a1.07 1.07 0 0 0-.2 1.3l-.6 .1-.2-.1zM578.2 150.5l-.1 .1M578.3 151.3l.4 .7M578.4 153.8h.1"/>
<path d="M578.4 147.3l-.2 .7M578.4 152.2l.9-.5h1l-.7 .9zM578.5 154.5l-.5 1.3-.6 .9-.1 .9M578.6 153.7l-.3 .1M578.6 150.3l.5 .4 .7 .9-.4 .1a.64 .64 0 0 1-.9 0 .64 .64 0 0 1 0-.9zM578.6 150.3l.5 .4 .4 .6M578.6 154l-.1 .1M578.7 147.4l-.1 .7M578.8 158.7v.3l-2 .6-1.1-.4v-.3l1.1 .4 2-.6-1.1-.3-2 .5M578.9 155.5l-.1 .8a1.07 1.07 0 0 0-.2 1.3l-.6 .1-.2-.1 .3-1.9M579.1 147.5l-.2 .7M579.2 153.6l.2 .1v1.4a.56 .56 0 0 1-.8 .4l-.5 .1 .3-1.1z"/>
<path d="M579.2 152.4a.51 .51 0 0 1 .5 .5 .51 .51 0 0 1-.5 .5l-.1 .3a.79 .79 0 0 1-1.4 0 .84 .84 0 0 1 .7-1.3 .37 .37 0 0 1 .5 .2 .37 .37 0 0 1-.3 .5l.1 .4a.65 .65 0 0 0 .5-.4 .65 .65 0 0 0 0-.6l-.4-.1a.83 .83 0 0 0-1.2 .8M579.2 153.4l-.1 .4M579.2 151.2l.5 .4M579.3 155.5l-1.2 .1M579.3 156.9l-.1 .2 .3 .2M579.4 147.7l-.2 .6M579.4 153.7l-.1 .5a2.85 2.85 0 0 1-.4 2.2l-.1 .6 .5 1.1M579.6 156.6l1.1-1-.8 2.6a.38 .38 0 0 1-.1 .5 .38 .38 0 0 1-.5 0 .38 .38 0 0 1 0-.6zM579.6 152.6a1.06 1.06 0 0 1 1.7-.8 .56 .56 0 0 1 .8 .2 .56 .56 0 0 1-.2 .8l-.6 .5a1.03 1.03 0 0 1-1.6-.4v-.1M579.7 154.4v.5M579.8 147.8l-.3 .6M580.1 148l-.3 .6"/>
<path d="M580.2 153.6l-.9 .1M580.2 157.8l.6 .4M580.4 151.7h-.8l-1.2 .5M580.4 148.1l-.4 .6M580.5 151.8l.2-.1 .7 .2a.52 .52 0 0 1 .7 .1 .52 .52 0 0 1-.1 .6 8.1 8.1 0 0 1 .1 4.9l.2 .7h-2.4l.8-2.6-1.5 1.4 .2-1.2a4.3 4.3 0 0 1 1.3-2.2l.4-.1a.9 .9 0 0 1-.9-.7 .9 .9 0 0 1 .3-1zM580.6 156.6l.8 .9M580.6 153.5l-1 1.8-.4 1.7 1.5-1.4 .5-.1M580.7 151.7h-.1a.9 .9 0 0 0-.4 1.1 .9 .9 0 0 0 .9 .6M580.7 148.3l-.4 .6M580.7 155.6l-.2 1-.6 1.1v.5a.38 .38 0 0 1-.2 .6 .38 .38 0 0 1-.5-.5l.4-1.7M580.8 153.6l-.2 1M581 157a1.06 1.06 0 0 0 .6 1.2"/>
<path d="M581 148.5l-.4 .6M581.2 152.1l-.3 .3M581.3 148.8l-.5 .5M581.3 159.8l.5 .5M581.5 149l-.4 .5M581.5 159.6l.5 .5M581.8 159.4l.5 .4M581.8 149.2l-.5 .5M582 159.1l.5 .4M582 153.7l.1 3.3M582.1 152.6l.2 .7a9.6 9.6 0 0 1-.2 4.1l.2 .8-2.4-.1M582.1 149.5l-.5 .4"/>
<path d="M582.2 158.8l.5 .5M582.3 149.7l-.5 .5M582.3 158.6l.6 .4M582.5 158.3l.6 .4M582.5 150l-.5 .4M582.7 158l.6 .3M582.7 150.3l-.5 .4M582.8 157.7l.6 .3M582.9 150.6l-.5 .4M583 157.5l.6 .2M583.1 157.1l.6 .3M583.1 150.9l-.5 .3"/>
<path d="M583.2 156.8l.6 .2M583.3 156.5l.6 .2M583.3 151.2l-.6 .3M583.3 156.2l.7 .1M583.4 155.9l.7 .1M583.4 155.5l.7 .1M583.5 151.5l-.6 .3M583.5 155h.7M583.5 155.2l.7 .1M583.6 151.9l-.6 .2M583.7 152.2l-.6 .2M583.8 152.5l-.6 .2"/>
<path d="M583.9 152.9l-.6 .1M584 153.2l-.6 .2M584.1 153.6l-.7 .1M584.1 153.9l-.6 .1M584.2 154.6l-.7 .1M584.2 154.3h-.7M572.1 160.1l-.4 .6M572.3 160.4l-.4 .5M572.6 160.5l-.4 .6M572.9 160.7l-.4 .6M573.2 160.9l-.4 .6M573.4 161l-.3 .6"/>
<path d="M573.7 161.2l-.2 .6M574 161.3l-.2 .6M574.3 161.4l-.2 .6M574.7 161.5l-.2 .6M575 161.6l-.2 .6M575.3 161.6l-.1 .7M575.6 161.7l-.1 .6M575.9 161.7v.7M576.3 161.7l-.1 .7M576.6 161.7v.7M576.9 161.7v.7M577.2 161.7l.1 .7"/>
<path d="M577.6 161.7l.1 .6M577.9 161.6l.1 .7M578.2 161.5l.2 .7M578.5 161.5l.2 .6M578.8 161.3l.2 .7M579.1 161.2l.3 .7M579.4 161.1l.3 .6M579.7 161l.3 .6M580 160.8l.4 .6M580.3 160.6l.4 .6M580.5 160.5l.4 .5M580.8 160.2l.4 .6"/>
<path d="M581.1 160.1l.4 .5"/>
</g>
<!-- layer: G-ANNO-TTLB -->
<g fill="#fff" stroke="#fff" stroke-width=".27">
<path d="M558.1 160.1l30.7 4.3-5.7-4.3zM558.1 160.1l30.7 4.3h-30.7z"/>
<path d="M583.1 145.5h5.7l-5.7 14.6zM588.8 145.5l-5.7 14.6 5.7 4.3z"/>
</g>
<path d="M558.1 160.1h25v-14.6h5.7v18.9h-30.7z" fill="none" stroke="#fff" stroke-width=".27"/>
<text font-size="13.4" x="542.1" y="389.8">A724</text>
<g font-size="5">
<text x="49.7" y="64.9" transform="rotate(-90 49.7 64.9)">64</text>
<text x="145.7" y="60.8">1780</text>
<text x="372.1" y="61.6">1780</text>
<text x="49.6" y="79" transform="rotate(-90 49.6 79)">25</text>
<text x="282.3" y="105.4" transform="rotate(-90 282.3 105.4)">660</text>
<text x="138.9" y="113.2">1640</text>
<text x="276.9" y="139.4" transform="rotate(-90 276.9 139.4)">64</text>
<text x="56" y="148.8" transform="rotate(-90 56 148.8)">475</text>
<text x="296.8" y="164.1">3</text>
<text x="50" y="171.8" transform="rotate(-90 50 171.8)">25</text>
<text x="276.9" y="168.2" transform="rotate(-90 276.9 168.2)">39</text>
<text x="541.7" y="181.2">MONTERREY</text>
<text x="546.8" y="187.3">SIMPLEX</text>
<text x="546.8" y="193.4">CAMERA</text>
<text x="276.5" y="210.7" transform="rotate(-90 276.5 210.7)">25</text>
<text x="380.4" y="213.2">1943</text>
<text x="138.9" y="218.9">1640</text>
<text x="56" y="253.7" transform="rotate(-90 56 253.7)">465</text>
<text x="279.9" y="255.7" transform="rotate(-90 279.9 255.7)">9</text>
<text x="334" y="253.4">993</text>
<text x="49.7" y="276.2" transform="rotate(-90 49.7 276.2)">15</text>
<text x="439.7" y="308.1" transform="rotate(-90 439.7 308.1)">1175</text>
<text x="159.7" y="324.1">2040</text>
<text x="57.1" y="345.1" transform="rotate(-90 57.1 345.1)">200</text>
<text x="50.8" y="354.9" transform="rotate(-90 50.8 354.9)">29</text>
<text x="433.4" y="364.4" transform="rotate(-90 433.4 364.4)">35</text>
</g>
<g font-size="3.5">
<text x="64.1" y="94.7">1X COPERCHIO TESTIERA</text>
<text x="290.4" y="157">1X PEDIERA</text>
<text x="64.2" y="186.3">1X PRIMO PEZZO DI TESTIERA</text>
<text x="290.4" y="194.9">1X TRAVE MEDIANA</text>
<text x="291" y="234.1">2X LISTELLI REGGIPIANI</text>
<text x="290" y="270.4">2X RINFORZO</text>
<text x="64.2" y="291">1X SECONDO PEZZO DI TESTIERA</text>
<text x="387.6" y="353.3">2X FIANCHI TESTIERA</text>
<text x="65.5" y="370.7">2x SPONDE</text>
</g>
<g font-size="2.5">
<text x="51.3" y="9.9">1</text>
<text x="106" y="9.9">2</text>
<text x="156" y="9.9">3</text>
<text x="206" y="9.9">4</text>
<text x="256" y="9.9">5</text>
<text x="306" y="9.9">6</text>
<text x="356" y="9.9">7</text>
<text x="406" y="9.9">8</text>
<text x="456" y="9.9">9</text>
<text x="505.3" y="9.9">10</text>
<text x="555.3" y="9.9">11</text>
<text x="23" y="46">A</text>
<text x="584.2" y="48.3">A</text>
<text x="23" y="110.9">B</text>
<text x="584.2" y="110.9">B</text>
<text x="533.9" y="153">POLITECNICO DI MILANO</text>
<text x="22.9" y="161">C</text>
<text x="534" y="159">C.L. DESIGN DEGLI INTERNI</text>
<text x="534" y="156">SCUOLA DEL DESIGN</text>
<text x="534.1" y="162.8">PROGETTO:</text>
<text x="22.9" y="211">D</text>
<text x="534.1" y="212.8">CORSO:</text>
<text x="544.4" y="214.7">STRUMENTI E METODI</text>
<text x="584.2" y="211">D</text>
<text x="548.2" y="217.8">DEL PROGETTO</text>
<text x="534.1" y="229.5">DOCENTE:</text>
<text x="546.6" y="236">MARCO FERRARA</text>
<text x="534.1" y="246.2">STUDENTI:</text>
<text x="550" y="251.1">BAI XIAOMAN</text>
<text x="23" y="261">E</text>
<text x="534.1" y="262.8">OGGETTO:</text>
<text x="584.2" y="261">E</text>
<text x="548.2" y="265.8">LETTO HEMNES</text>
<text x="551.8" y="268.8">490.002.72</text>
<text x="553.5" y="271.8">ABACO</text>
<text x="534.1" y="279.5">NOTE:</text>
<text x="557.5" y="286">-</text>
<text x="534.1" y="296.2">NOME FILE:</text>
<text x="542.4" y="302.1">HEMNES_490-022-72.dwg</text>
<text x="23" y="311">F</text>
<text x="584.3" y="311">F</text>
<text x="534" y="313.5">VERS</text>
<text x="573.6" y="313.5">DATA</text>
<text x="534.1" y="358.5">A</text>
<text x="567.7" y="358.5">2017.05.23</text>
<text x="22.8" y="360.9">G</text>
<text x="534.1" y="363">TAVOLA NO.:</text>
<text x="568.9" y="363">11 DI</text>
<text x="577.4" y="363">18</text>
<text x="584.1" y="360.9">G</text>
<text x="534.1" y="405.5">DATA:</text>
<text x="544.1" y="405.4">2017/05/21</text>
<text x="559" y="405.4">SCALA:</text>
<text x="573.6" y="405.4">1:10</text>
<text x="20.2" y="409.7" transform="rotate(-90 20.2 409.7)">DIRECTORY: C:\USERS\XIAO\DESKTOP\MO-S_1_CAMERA\HEMNES_490-022-72.DWG | PLOTTED ON: 2017/7/2 16:25:27 | BY USER: XIAO</text>
<text x="22.9" y="410.9">H</text>
<text x="49.5" y="412.8">1</text>
<text x="106" y="412.8">2</text>
<text x="156" y="412.8">3</text>
<text x="206" y="412.8">4</text>
<text x="256" y="412.8">5</text>
<text x="306" y="412.8">6</text>
<text x="356" y="412.8">7</text>
<text x="406" y="412.8">8</text>
<text x="456" y="412.8">9</text>
<text x="505.3" y="412.8">10</text>
<text x="532.2" y="412">0</text>
<text x="534" y="408.4">REV:</text>
<text x="542.2" y="412">10cm</text>
<text x="544.1" y="408.4">A</text>
<text x="557.2" y="412">25cm</text>
<text x="559" y="408.4">FORMATO:</text>
<text x="575" y="412">50cm</text>
<text x="575.5" y="408.4">A2</text>
</g>
</svg>
